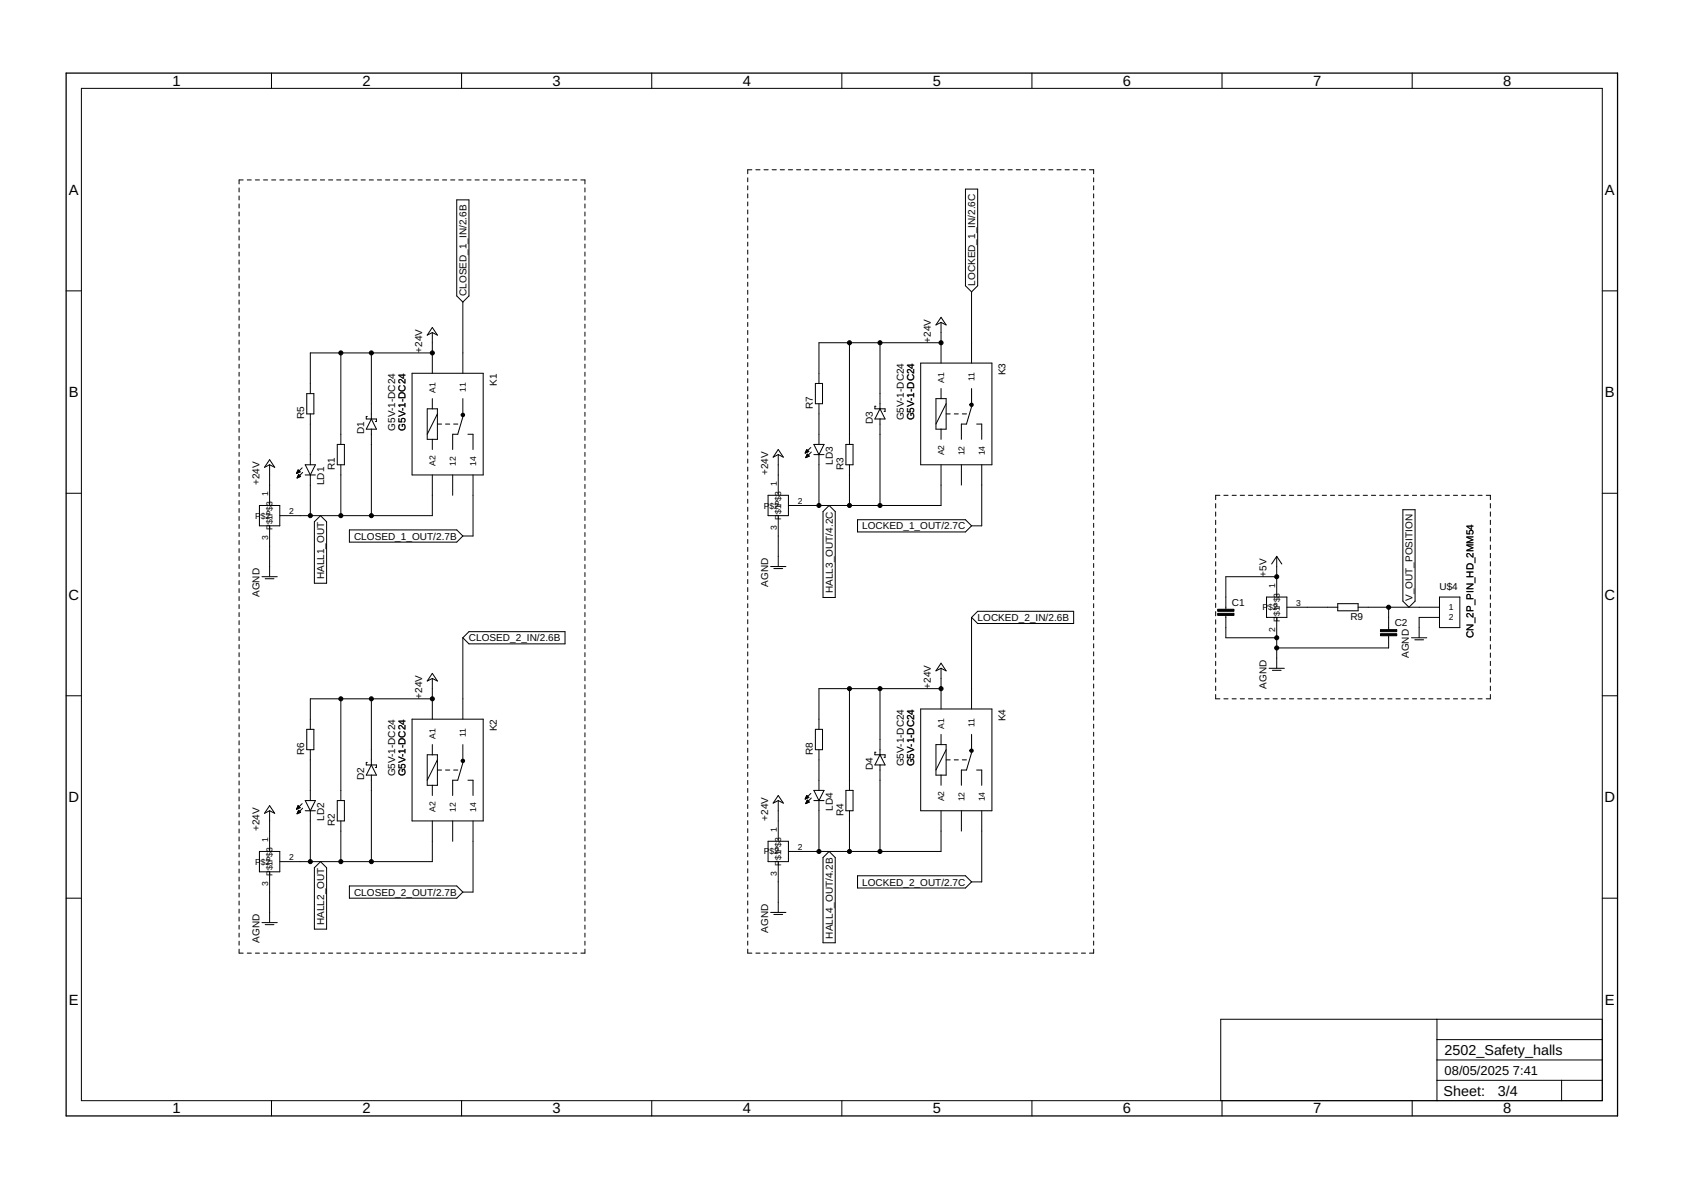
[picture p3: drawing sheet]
<svg xmlns="http://www.w3.org/2000/svg" width="420mm" height="297mm" viewBox="0 0 420 297" stroke-linecap="round" stroke-linejoin="round" font-family="sans-serif">
<g fill="none" stroke="#000" stroke-width=".25">
<path d="M67.8 18.2v3.9M115.2 18.2v3.9M162.7 18.2v3.9M210.2 18.2v3.9M257.6 18.2v3.9M305.1 18.2v3.9M352.6 18.2v3.9M20.3 22.1h379.7v252.6h-379.7zM59.7 46.9v1M59.7 48.9v1M59.7 50.9v1M59.7 52.9v1"/>
<path d="M59.7 54.9v1M59.7 56.9v1M59.7 58.9v1M60.7 44.9h-1v1M61.7 44.9h1M63.8 44.9h1M65.8 44.9h1M67.8 44.9h1M69.8 44.9h1.1M71.9 44.9h1M73.9 44.9h1M75.9 44.9h1.1"/>
<path d="M78 44.9h1M80 44.9h1M82 44.9h1.1M84.1 44.9h1M86.1 44.9h1M88.1 44.9h1.1M90.1 44.9h1.1M92.2 44.9h1M94.2 44.9h1M96.2 44.9h1.1M98.3 44.9h1M100.3 44.9h1"/>
<path d="M102.3 44.9h1.1M104.4 44.9h1M106.4 44.9h1M108.4 44.9h1.1M110.5 44.9h1M112.5 44.9h1M114 49.9h3.1v24l-1.6 1.5-1.5-1.5zM114.5 44.9h1.1M116.6 44.9h1M118.6 44.9h1M120.6 44.9h1.1M122.7 44.9h1"/>
<path d="M124.7 44.9h1M126.7 44.9h1.1M128.8 44.9h1M130.8 44.9h1M132.8 44.9h1M134.9 44.9h1M136.9 44.9h1M138.9 44.9h1M140.9 44.9h1.1M143 44.9h1M145 44.9h1v1M146 46.9v1"/>
<path d="M146 48.9v1M146 50.9v1M146 52.9v1M146 54.9v1M146 56.9v1M146 58.9v1M186.7 44.4v1M186.7 46.4v1M186.7 48.4v1M186.7 50.4v1M186.7 52.4v1M186.7 54.4v1"/>
<path d="M186.7 56.4v1M186.7 58.4v1M187.7 42.4h-1v1M188.7 42.4h1M190.7 42.4h1.1M192.8 42.4h1M194.8 42.4h1M196.8 42.4h1.1M198.9 42.4h1M200.9 42.4h1M202.9 42.4h1.1M205 42.4h1"/>
<path d="M207 42.4h1M209 42.4h1M211.1 42.4h1M213.1 42.4h1M215.1 42.4h1M217.1 42.4h1.1M219.2 42.4h1M221.2 42.4h1M223.2 42.4h1.1M225.3 42.4h1M227.3 42.4h1M229.3 42.4h1.1"/>
<path d="M231.4 42.4h1M233.4 42.4h1M235.4 42.4h1.1M237.4 42.4h1.1M239.5 42.4h1M241 47.2h3.1v24.1l-1.6 1.6-1.5-1.6zM241.5 42.4h1M243.5 42.4h1.1M245.6 42.4h1M247.6 42.4h1M249.6 42.4h1.1M251.7 42.4h1"/>
<path d="M253.7 42.4h1M255.7 42.4h1.1M257.8 42.4h1M259.8 42.4h1M261.8 42.4h1.1M263.9 42.4h1M265.9 42.4h1M267.9 42.4h1.1M270 42.4h1M272 42.4h1v1M273 44.4v1M273 46.4v1"/>
<path d="M273 48.4v1M273 50.4v1M273 52.4v1M273 54.4v1M273 56.4v1M273 58.4v1M16.5 72.6h3.8M59.7 60.9v1M59.7 62.9v1M59.7 64.9v1M59.7 66.9v1M59.7 68.9v1"/>
<path d="M59.7 70.9v1M59.7 72.9v1M59.7 74.9v1M59.7 76.9v1M59.7 78.9v1M115.5 75.4v17.8M146 60.9v1M146 62.9v1M146 64.9v1M146 66.9v1M146 68.9v1M146 70.9v1"/>
<path d="M146 72.9v1M146 74.9v1M146 76.9v1M146 78.9v1M186.7 60.4v1M186.7 62.4v1M186.7 64.4v1M186.7 66.4v1M186.7 68.5v.9M186.7 70.4v1.1M186.7 72.5v1M186.7 74.5v1"/>
<path d="M186.7 76.5v1M186.7 78.5v1M234.9 79.2l1.3 1.9-1.3-.6-1.2 .6zM242.5 72.9v17.7M273 60.4v1M273 62.4v1M273 64.4v1M273 66.4v1M273 68.5v.9M273 70.4v1.1M273 72.5v1M273 74.5v1"/>
<path d="M273 76.5v1M273 78.5v1M400 72.6h3.8M59.7 80.9v1M59.7 82.9v1M59.7 84.9v1M59.7 86.9v1M59.7 88.9v1M59.7 90.9v1M59.7 92.9v1M59.7 94.9v1M59.7 96.9v1"/>
<path d="M59.7 98.9v1M76.6 98.3h1.8v5h-1.8zM85.1 88.1v22.8M92.7 88.1v16.5M102.9 93.2h17.7v25.4h-17.7zM107.9 83v10.2M107.9 99.5v2.5M107.9 81.7l1.3 2-1.3-.7-1.2 .7zM107.9 88.1h-30.4v10.2M115.5 99.5v3.8M146 80.9v1M146 82.9v1"/>
<path d="M146 84.9v1M146 86.9v1M146 88.9v1M146 90.9v1M146 92.9v1M146 94.9v1M146 96.9v1M146 98.9v1M186.7 80.5v1M186.7 82.5v1M186.7 84.5v1M186.7 86.5v1"/>
<path d="M186.7 88.5v1M186.7 90.5v1M186.7 92.5v1M186.7 94.5v1M186.7 96.5v1M186.7 98.5v1M203.6 95.7h1.7v5.1h-1.7zM212.1 85.6v25.3M219.7 85.6v16.4M229.8 90.6h17.8v25.4h-17.8zM233.7 99.5h2.5v7.6h-2.5zM234.9 80.5v10.1"/>
<path d="M234.9 97v2.5M234.9 85.6h-30.5v10.1M242.5 97v3.8M273 80.5v1M273 82.5v1M273 84.5v1M273 86.5v1M273 88.5v1M273 90.5v1M273 92.5v1M273 94.5v1M273 96.5v1"/>
<path d="M273 98.5v1M59.7 100.9v1M59.7 102.9v1M59.7 104.9v1M59.7 106.9v1M59.7 108.9v1M59.7 110.9v1M59.7 112.9v1M59.7 114.9v1M59.7 116.9v1M59.7 118.9v1M67.3 114.7l1.3 1.9-1.3-.6-1.3 .6z"/>
<path d="M67.3 116v10.2M74.1 118.1h.1M74.1 118h.4M74.2 117.9h.5M74.2 117.8h.7M74.2 119.2h.2M74.3 119.1h.4M74.3 117.6h.5M74.3 117.5h.3M74.3 119h.7M74.4 118.9h.6M74.4 117.4h.1"/>
<path d="M74.4 117.3l.5 .5-.9 .4zM74.4 118.7h.4M74.5 118.6h.2M74.5 118.5h.1M74.5 118.4l.6 .5-.9 .4zM75.4 116.8l-1.4 1.4M75.6 117.9l-1.4 1.4M76.2 118.6h2.5M76.2 116h2.5l-1.2 2.6zM77.5 103.3v12.7M77.5 118.6v10.1M84.2 110.9h1.8v5.1h-1.8z"/>
<path d="M85.1 116v12.7M91.7 103.9h-.3v.7h2.6v.6h-.3M92.7 104.6l1.3 2.5h-2.6zM92.7 107.1v21.6M106.7 102h2.5v7.7h-2.5zM107.9 109.7v2.5M107.9 118.6v10.1h-38.1M109.2 105.9h1M109.2 103.3l-2.5 5.1M111.2 105.9h1.1M113 118.6v5M113.3 105.9h1"/>
<path d="M115.5 104.1l-1.2 4.3h-1.3v3.8M116.8 108.4h1.3v3.8M118.1 118.6v15.2h-2.6M146 100.9v1M146 102.9v1M146 104.9v1M146 106.9v1M146 108.9v1M146 110.9v1M146 112.9v1M146 114.9v1M146 116.9v1"/>
<path d="M146 118.9v1M186.7 100.5v1M186.7 102.5v1M186.7 104.5v1.1M186.7 106.6v1M186.7 108.6v1M186.7 110.6v1M186.7 112.6v1M186.7 114.6v1M186.7 116.6v1M186.7 118.6v1M194.3 112.2l1.3 1.9-1.3-.6-1.3 .6z"/>
<path d="M194.3 113.5v10.1M201 113.1h.1M201.1 112.9h.3M201.1 112.8h.6M201.2 112.7h.7M201.2 114.1h.2M201.3 112.6h.5M201.3 114h.4M201.3 112.5h.3M201.3 113.9h.7M201.3 113.8h.7M201.4 112.3h.1"/>
<path d="M201.4 113.7h.4M201.4 113.5h.3M201.5 113.4h.1M201.5 113.3l.5 .6-.9 .3zM201.9 112.7l-.5-.5-.4 .9M201.9 112.7l-.9 .4M202.4 111.7l-1.4 1.4M202.5 112.8l-1.4 1.4M203.2 110.9h2.5l-1.3 2.6zM203.2 113.5h2.5M204.4 100.8v10.1M204.4 113.5v12.7"/>
<path d="M211.2 110.9h1.8v5.1h-1.8zM212.1 116v10.2M218.7 101.4h-.3v.6h2.6v.7h-.3M219.7 102l1.3 2.6h-2.6zM219.7 104.6v21.6M234.9 107.1v2.6M234.9 116v10.2h-38.1M236.2 103.3h1M236.2 100.8l-2.5 5.1M238.2 103.3h1M240 116v5.1M240.2 103.3h1.1"/>
<path d="M242.5 101.5l-1.2 4.4h-1.3v3.8M243.8 105.9h1.3v3.8M245.1 116v15.3h-2.6M273 100.5v1M273 102.5v1M273 104.5v1.1M273 106.6v1M273 108.6v1M273 110.6v1M273 112.6v1M273 114.6v1M273 116.6v1"/>
<path d="M273 118.6v1M16.5 123.1h3.8M59.7 120.9v1M59.7 122.9v1M59.7 124.9v1M59.7 126.9v1M59.7 128.9v1M59.7 130.9v1M59.7 132.9v1M59.7 134.9v1M59.7 136.9v1M59.7 138.9v1"/>
<path d="M64.8 126.2h5v5.1h-5zM67.3 131.3v12.7M78.5 130.2l1.5-1.5 1.5 1.5v15.4h-3zM87.2 132.3h26.8l1.5 1.5-1.5 1.5h-26.8zM146 120.9v1M146 122.9v1M146 124.9v1M146 126.9v1M146 128.9v1M146 130.9v1M146 132.9v1M146 134.9v1"/>
<path d="M146 136.9v1M146 138.9v1M186.7 120.6v1M186.7 122.6v1M186.7 124.6v1M186.7 126.6v1M186.7 128.6v1M186.7 130.6v1M186.7 132.6v1M186.7 134.6v1M186.7 136.6v1M186.7 138.6v1.1"/>
<path d="M191.7 123.6h5.1v5.1h-5.1zM194.3 128.7v12.7M207 126.2l1.5 1.5v21.4h-3v-21.4zM214.1 129.7h26.9l1.5 1.6-1.5 1.5h-26.9zM273 120.6v1M273 122.6v1M273 124.6v1M273 126.6v1M273 128.6v1M273 130.6v1M273 132.6v1M273 134.6v1"/>
<path d="M273 136.6v1M273 138.6v1.1M303.5 125.7v1.1M303.5 127.8v1.1M303.5 129.9v1M303.5 131.9v1.1M303.5 134v1.1M303.5 136.1v1M303.5 138.1v1.1M304.5 123.6h-1v1.1M305.5 123.6h1.1M307.6 123.6h1"/>
<path d="M309.6 123.6h1.1M311.7 123.6h1M313.7 123.6h1.1M315.8 123.6h1M317.8 123.6h1.1M318.7 138.9v10.1M318.7 138.9l1.3 1.9M318.7 138.9l-1.2 1.9M319.9 123.6h1M321.9 123.6h1.1M324 123.6h1M326 123.6h1"/>
<path d="M328 123.6h1.1M330.1 123.6h1.1M332.1 123.6h1.1M334.2 123.6h1M336.2 123.6h1.1M338.3 123.6h1M340.3 123.6h1.1M342.4 123.6h1M344.4 123.6h1.1M346.5 123.6h1M348.5 123.6h1.1M350.2 127.2h3.1v22.9l-1.6 1.5-1.5-1.5z"/>
<path d="M350.6 123.6h1M352.6 123.6h1.1M354.6 123.6h1.1M356.7 123.6h1M358.8 123.6h1M360.8 123.6h1M362.8 123.6h1.1M364.9 123.6h1M366.9 123.6h1.1M369 123.6h1M371 123.6h1.1v1.1M372.1 125.7v1.1"/>
<path d="M372.1 127.8v1.1M372.1 129.9v1M372.1 131.9v1.1M372.1 134v1.1M372.1 136.1v1M372.1 138.1v1.1M400 123.1h3.8M59.7 140.9v1M59.7 142.9v1M59.7 144.9v1M59.7 146.9v1M59.7 148.9v1"/>
<path d="M59.7 150.9v1M59.7 152.9v1M59.7 154.9v1M59.7 156.9v1M59.7 158.9v1M65.4 144h3.8M66.2 144.5h2.2M115.5 159.2v20.3M117.1 157.7h24v3h-24l-1.6-1.5zM146 140.9v1M146 142.9v1M146 144.9v1"/>
<path d="M146 146.9v1M146 148.9v1M146 150.9v1M146 152.9v1M146 154.9v1M146 156.9v1M146 158.9v1M186.7 140.7v.9M186.7 142.7v1M186.7 144.7v1M186.7 146.7v1M186.7 148.7v1"/>
<path d="M186.7 150.7v1M186.7 152.7v1M186.7 154.7v1M186.7 156.7v1M186.7 158.7v1M192.4 141.4h3.8M193.2 141.9h2.2M242.5 154.1v22.9M244.1 152.6h23.9v3h-23.9l-1.6-1.5zM273 140.7v.9M273 142.7v1M273 144.7v1"/>
<path d="M273 146.7v1M273 148.7v1M273 150.7v1M273 152.7v1M273 154.7v1M273 156.7v1M273 158.7v1M303.5 140.2v1.1M303.5 142.3v1.1M303.5 144.4v1M303.5 146.4v1.1M303.5 148.5v1.1"/>
<path d="M303.5 150.6v1M303.5 152.7v1M303.5 154.7v1.1M303.5 156.8v1.1M303.5 158.9v1M306 153.6v5.6h12.7M316.2 149h5.1v5.1h-5.1zM318.7 144h-12.7v8.1M318.7 154.1v12.7M321.3 151.6h12.7M334 150.7h5v1.8h-5zM339 151.6h20.4"/>
<path d="M346.7 151.6v5.6M346.7 158.7v3h-28M352.4 159.2h3.8M353.2 159.7h2.2M359.4 154.1h-5.1v5.1M359.4 149h5v7.7h-5zM372.1 140.2v1.1M372.1 142.3v1.1M372.1 144.4v1M372.1 146.4v1.1M372.1 148.5v1.1M372.1 150.6v1"/>
<path d="M372.1 152.7v1M372.1 154.7v1.1M372.1 156.8v1.1M372.1 158.9v1M16.5 173.7h3.8M59.7 160.9v1M59.7 162.9v1M59.7 164.9v1M59.7 166.9v1M59.7 168.9v1M59.7 170.9v1M59.7 172.9v1"/>
<path d="M59.7 174.9v1M59.7 176.9v1M59.7 178.9v1M85.1 174.4v25.4M92.7 174.4v16.5M102.9 179.5h17.7v25.4h-17.7zM107.9 174.4h-30.4v7.7M107.9 169.4v10.1M107.9 168.1l1.3 1.9-1.3-.6-1.2 .6zM146 160.9v1M146 162.9v1M146 164.9v1"/>
<path d="M146 166.9v1M146 168.9v1M146 170.9v1M146 172.9v1M146 174.9v1M146 176.9v1M146 178.9v1M186.7 160.7v1M186.7 162.7v1M186.7 164.7v1M186.7 166.7v1M186.7 168.7v1"/>
<path d="M186.7 170.7v1M186.7 172.7v1M186.7 174.8v.9M186.7 176.7v1.1M186.7 178.8v1M212.1 171.9v25.4M219.7 171.9v16.5M229.8 177h17.8v25.4h-17.8zM234.9 166.8v10.2M234.9 165.5l1.3 1.9-1.3-.6-1.2 .6zM234.9 171.9h-30.5v10.2M273 160.7v1"/>
<path d="M273 162.7v1M273 164.7v1M273 166.7v1M273 168.7v1M273 170.7v1M273 172.7v1M273 174.8v.9M273 176.7v1.1M273 178.8v1M303.5 160.9v1.1M303.5 163v1.1M303.5 165.1v1"/>
<path d="M303.5 167.2v1M303.5 169.2v1.1M303.5 171.3v1.1M303.5 173.4v1h1M305.5 174.4h1.1M307.6 174.4h1M309.6 174.4h1.1M311.7 174.4h1M313.7 174.4h1.1M315.8 174.4h1M316.8 166.8h3.8M317.6 167.3h2.2"/>
<path d="M317.8 174.4h1.1M319.9 174.4h1M321.9 174.4h1.1M324 174.4h1M326 174.4h1M328 174.4h1.1M330.1 174.4h1.1M332.1 174.4h1.1M334.2 174.4h1M336.2 174.4h1.1M338.3 174.4h1M340.3 174.4h1.1"/>
<path d="M342.4 174.4h1M344.4 174.4h1.1M346.5 174.4h1M348.5 174.4h1.1M350.6 174.4h1M352.6 174.4h1.1M354.6 174.4h1.1M356.7 174.4h1M358.8 174.4h1M360.8 174.4h1M362.8 174.4h1.1M364.9 174.4h1"/>
<path d="M366.9 174.4h1.1M369 174.4h1M372.1 160.9v1.1M372.1 163v1.1M372.1 165.1v1M372.1 167.2v1M372.1 169.2v1.1M372.1 171.3v1.1M372.1 173.4v1h-1.1M400 173.7h3.8M59.7 180.9v1M59.7 182.9v1"/>
<path d="M59.7 184.9v1M59.7 186.9v1M59.7 188.9v1M59.7 190.9v1M59.7 192.9v1M59.7 194.9v1M59.7 196.9v1M59.7 198.9v1M76.2 199.8h2.5l-1.2 2.6zM76.6 182.1h1.8v5h-1.8zM77.5 187.1v12.7M84.2 199.8h1.8v5.1h-1.8z"/>
<path d="M91.7 190.3h-.3v.6h2.6v.7h-.3M92.7 193.5v21.6M92.7 190.9l1.3 2.6h-2.6zM106.7 188.4h2.5v7.6h-2.5zM107.9 185.9v2.5M107.9 196v2.6M109.2 192.2h1M109.2 189.7l-2.5 5.1M111.2 192.2h1.1M113.3 192.2h1M115.5 185.9v3.8M115.5 190.4l-1.2 4.4h-1.3v3.8"/>
<path d="M116.8 194.8h1.3v3.8M146 180.9v1M146 182.9v1M146 184.9v1M146 186.9v1M146 188.9v1M146 190.9v1M146 192.9v1M146 194.9v1M146 196.9v1M146 198.9v1M186.7 180.8v1"/>
<path d="M186.7 182.8v1M186.7 184.8v1M186.7 186.8v1M186.7 188.8v1M186.7 190.8v1M186.7 192.8v1M186.7 194.8v1M186.7 196.8v1M186.7 198.8v1M194.3 199.8v10.2M194.3 198.6l1.3 1.9-1.3-.7-1.3 .7zM201 199.4h.1"/>
<path d="M201.1 199.3h.3M201.1 199.2h.5M201.2 199.1h.7M201.2 198.9h.6M201.3 198.8h.4M201.3 198.7h.2M201.4 198.6l-.4 .9M201.4 198.6l.5 .5-.9 .4M201.4 198.6h.1M201.4 199.9h.3M201.5 199.8h.1M201.5 199.7l.5 .5-.9 .4z"/>
<path d="M202.4 198.1l-1.4 1.4M202.5 199.2l-1.4 1.4M203.2 199.8h2.5M203.2 197.3h2.5l-1.3 2.5zM203.6 182.1h1.7v5h-1.7zM204.4 187.1v10.2M204.4 199.8v12.7M211.2 197.3h1.8v5.1h-1.8zM218.7 187.8h-.3v.6h2.6v.6h-.3M219.7 188.4l1.3 2.5h-2.6zM219.7 190.9v21.6M233.7 185.9h2.5v7.6h-2.5z"/>
<path d="M234.9 183.3v2.6M234.9 193.5v2.5M236.2 189.7h1M236.2 187.1l-2.5 5.1M238.2 189.7h1M240.2 189.7h1.1M242.5 187.9l-1.2 4.3h-1.3v3.8M242.5 183.3v3.8M243.8 192.2h1.3v3.8M273 180.8v1M273 182.8v1M273 184.8v1"/>
<path d="M273 186.8v1M273 188.8v1M273 190.8v1M273 192.8v1M273 194.8v1M273 196.8v1M273 198.8v1M59.7 200.9v1M59.7 202.9v1M59.7 204.9v1M59.7 206.9v1M59.7 208.9v1"/>
<path d="M59.7 210.9v1M59.7 212.9v1M59.7 214.9v1M59.7 216.9v1M59.7 218.9v1M64.8 212.5h5v5.1h-5zM67.3 202.4v10.1M67.3 217.6v12.7M67.3 201.1l1.3 1.9-1.3-.6-1.3 .6zM74 202h.1M74.1 201.8h.3M74.1 201.7h.6"/>
<path d="M74.2 203.1h.2M74.2 201.6h.7M74.3 201.5h.5M74.3 202.9h.4M74.3 201.4h.4M74.3 202.8h.6M74.4 201.2h.1M74.4 202.7h.6M74.4 201.1h.1M74.4 202.6h.5M74.4 201.1l-.4 .9M74.4 201.1l.5 .5-.9 .4"/>
<path d="M74.5 202.4h.2M74.5 202.3h.1M74.5 202.2l.6 .6-.9 .3zM75.4 200.6l-1.4 1.4M75.6 201.7l-1.4 1.4M76.2 202.4h2.5M77.5 202.4v12.7M78.5 216.6l1.5-1.5 1.5 1.5v15.3h-3zM85.1 204.9v10.2M107.9 204.9v10.2h-38.1M113 204.9v5.1M118.1 204.9v17.8h-2.6"/>
<path d="M146 200.9v1M146 202.9v1M146 204.9v1M146 206.9v1M146 208.9v1M146 210.9v1M146 212.9v1M146 214.9v1M146 216.9v1M146 218.9v1M186.7 200.8v1M186.7 202.8v1"/>
<path d="M186.7 204.8v1M186.7 206.8v1M186.7 208.8v1M186.7 210.8v1.1M186.7 212.9v.9M186.7 214.9v1M186.7 216.9v1M186.7 218.9v1M191.7 210h5.1v5.1h-5.1zM194.3 215.1v12.7M201.2 200.5h.1M201.2 200.4h.4"/>
<path d="M201.3 200.3h.6M201.3 200.2h.7M201.4 200h.4M205.5 214.1l1.5-1.6 1.5 1.6v21.2h-3zM212.1 202.4v10.1M214.1 218.6h26.9l1.5 1.5-1.5 1.6h-26.9zM234.9 202.4v10.1h-38.1M240 202.4v5.1M245.1 202.4v17.7h-2.6M273 200.8v1M273 202.8v1M273 204.8v1"/>
<path d="M273 206.8v1M273 208.8v1M273 210.8v1.1M273 212.9v.9M273 214.9v1M273 216.9v1M273 218.9v1M16.5 224.2h3.8M59.7 220.9v1M59.7 222.9v1M59.7 224.9v1M59.7 226.9v1"/>
<path d="M59.7 228.9v1M59.7 230.9v1M59.7 232.9v1M59.7 234.9v1M59.7 236.9v1h1M61.7 237.9h1M63.8 237.9h1M65.4 230.3h3.8M65.8 237.9h1M66.2 230.8h2.2M67.8 237.9h1M69.8 237.9h1.1"/>
<path d="M71.9 237.9h1M73.9 237.9h1M75.9 237.9h1.1M78 237.9h1M80 237.9h1M82 237.9h1.1M84.1 237.9h1M86.1 237.9h1M87.2 221.1h26.8l1.5 1.6-1.5 1.5h-26.8zM88.1 237.9h1.1M90.1 237.9h1.1M92.2 237.9h1"/>
<path d="M94.2 237.9h1M96.2 237.9h1.1M98.3 237.9h1M100.3 237.9h1M102.3 237.9h1.1M104.4 237.9h1M106.4 237.9h1M108.4 237.9h1.1M110.5 237.9h1M112.5 237.9h1M114.5 237.9h1.1M116.6 237.9h1"/>
<path d="M118.6 237.9h1M120.6 237.9h1.1M122.7 237.9h1M124.7 237.9h1M126.7 237.9h1.1M128.8 237.9h1M130.8 237.9h1M132.8 237.9h1M134.9 237.9h1M136.9 237.9h1M138.9 237.9h1M140.9 237.9h1.1"/>
<path d="M143 237.9h1M146 220.9v1M146 222.9v1M146 224.9v1M146 226.9v1M146 228.9v1M146 230.9v1M146 232.9v1M146 234.9v1M146 236.9v1h-1M186.7 236.9v1h1M186.7 220.9v1"/>
<path d="M186.7 222.9v1M186.7 224.9v1M186.7 226.9v1M186.7 228.9v1M186.7 230.9v1M186.7 232.9v1M186.7 234.9v1M188.7 237.9h1M190.7 237.9h1.1M192.4 227.8h3.8M192.8 237.9h1M193.2 228.3h2.2"/>
<path d="M194.8 237.9h1M196.8 237.9h1.1M198.9 237.9h1M200.9 237.9h1M202.9 237.9h1.1M205 237.9h1M207 237.9h1M209 237.9h1M211.1 237.9h1M213.1 237.9h1M215.1 237.9h1M217.1 237.9h1.1"/>
<path d="M219.2 237.9h1M221.2 237.9h1M223.2 237.9h1.1M225.3 237.9h1M227.3 237.9h1M229.3 237.9h1.1M231.4 237.9h1M233.4 237.9h1M235.4 237.9h1.1M237.4 237.9h1.1M239.5 237.9h1M241.5 237.9h1"/>
<path d="M243.5 237.9h1.1M245.6 237.9h1M247.6 237.9h1M249.6 237.9h1.1M251.7 237.9h1M253.7 237.9h1M255.7 237.9h1.1M257.8 237.9h1M259.8 237.9h1M261.8 237.9h1.1M263.9 237.9h1M265.9 237.9h1"/>
<path d="M267.9 237.9h1.1M270 237.9h1M273 236.9v1h-1M273 220.9v1M273 222.9v1M273 224.9v1M273 226.9v1M273 228.9v1M273 230.9v1M273 232.9v1M273 234.9v1M400 224.2h3.8"/>
<path d="M358.7 254.4v20.3M358.7 259.5h41.3M400 254.4h-95.2v20.3M67.8 274.7v3.9M115.2 274.7v3.9M162.7 274.7v3.9M210.2 274.7v3.9M257.6 274.7v3.9M305.1 274.7v3.9M352.6 274.7v3.9M358.7 269.7h41.3M358.7 264.6h41.3"/>
<path d="M389.8 269.7v5"/>
</g>
<path d="M16.5 18.2h387.3v260.4h-387.3z" fill="none" stroke="#000" stroke-width=".32"/>
<g fill="#000" stroke="#000" stroke-width=".25">
<path d="M115.2 103.4a.43 .43 0 0 1 .7-.1 .43 .43 0 0 1-.2 .7 .43 .43 0 0 1-.6-.4l.4-.2 .2 .3-.6-.1z" fill-rule="evenodd"/>
<path d="M242.2 100.8a.42 .42 0 0 1 .7-.1 .42 .42 0 0 1-.2 .7 .42 .42 0 0 1-.6-.4l.4-.1 .2 .1-.2 .2-.4-.2z" fill-rule="evenodd"/>
<path d="M115.3 189.5a.43 .43 0 0 1 .7 .3 .43 .43 0 0 1-.4 .5 .43 .43 0 0 1-.5-.4l.4-.1 .2 .2-.6-.1z" fill-rule="evenodd"/>
<path d="M242.2 187.2a.42 .42 0 0 1 .7-.1 .42 .42 0 0 1-.2 .7 .42 .42 0 0 1-.6-.4l.4-.2 .2 .2-.2 .1-.4-.1z" fill-rule="evenodd"/>
<circle cx="85.1" cy="88.1" r=".51"/>
<circle cx="92.7" cy="88.1" r=".51"/>
<circle cx="107.9" cy="88.1" r=".51"/>
<circle cx="212.1" cy="85.6" r=".51"/>
<circle cx="219.7" cy="85.6" r=".51"/>
<circle cx="234.9" cy="85.6" r=".51"/>
<circle cx="77.5" cy="128.7" r=".51"/>
<circle cx="85.1" cy="128.7" r=".51"/>
<circle cx="92.7" cy="128.7" r=".51"/>
<circle cx="204.4" cy="126.2" r=".51"/>
<circle cx="212.1" cy="126.2" r=".51"/>
<circle cx="219.7" cy="126.2" r=".51"/>
<circle cx="318.7" cy="144" r=".51"/>
<circle cx="318.7" cy="159.2" r=".51"/>
<circle cx="346.7" cy="151.6" r=".51"/>
<circle cx="85.1" cy="174.4" r=".51"/>
<circle cx="92.7" cy="174.4" r=".51"/>
<circle cx="107.9" cy="174.4" r=".51"/>
<circle cx="212.1" cy="171.9" r=".51"/>
<circle cx="219.7" cy="171.9" r=".51"/>
<circle cx="234.9" cy="171.9" r=".51"/>
<circle cx="318.7" cy="161.7" r=".51"/>
<circle cx="77.5" cy="215.1" r=".51"/>
<circle cx="85.1" cy="215.1" r=".51"/>
<circle cx="92.7" cy="215.1" r=".51"/>
<circle cx="204.4" cy="212.5" r=".51"/>
<circle cx="212.1" cy="212.5" r=".51"/>
<circle cx="219.7" cy="212.5" r=".51"/>
</g>
<path d="M304 153.1h4.1v.5h-4.1zM304 152.1h4.1v.5h-4.1zM344.6 158.2h4.1v.5h-4.1zM344.6 157.2h4.1v.5h-4.1z" fill="#000" stroke="#000" stroke-width=".25"/>
<g font-size="3.7">
<text x="43" y="21.4">1</text>
<text x="90.5" y="21.4">2</text>
<text x="138" y="21.4">3</text>
<text x="185.4" y="21.4">4</text>
<text x="232.9" y="21.4">5</text>
<text x="280.3" y="21.4">6</text>
<text x="327.8" y="21.4">7</text>
<text x="375.3" y="21.4">8</text>
<text x="17.2" y="48.6">A</text>
<text x="400.7" y="48.6">A</text>
<text x="17.2" y="99.2">B</text>
<text x="400.7" y="99.2">B</text>
<text x="17.1" y="149.7">C</text>
<text x="400.6" y="149.7">C</text>
<text x="17.1" y="200.2">D</text>
<text x="400.6" y="200.2">D</text>
<text x="17.2" y="250.8">E</text>
<text x="400.7" y="250.8">E</text>
<text x="43" y="277.9">1</text>
<text x="90.5" y="277.9">2</text>
<text x="138" y="277.9">3</text>
<text x="185.4" y="277.9">4</text>
<text x="232.9" y="277.9">5</text>
<text x="280.3" y="277.9">6</text>
<text x="327.8" y="277.9">7</text>
<text x="375.3" y="277.9">8</text>
</g>
<g font-size="3.6">
<text x="360.6" y="263.3">2502_Safety_halls</text>
<text x="360.4" y="273.6">Sheet:</text>
<text x="374" y="273.5">3/4</text>
</g>
<g font-size="3.2">
<text x="360.6" y="268.4">08/05/2025</text>
<text x="377.7" y="268.4">7:41</text>
</g>
<g font-size="2.5">
<text x="243.4" y="71.3" transform="rotate(-90 243.4 71.3)">LOCKED_1_IN/2.6C</text>
<text x="116.4" y="73.9" transform="rotate(-90 116.4 73.9)">CLOSED_1_IN/2.6B</text>
<text x="105.4" y="88.1" transform="rotate(-90 105.4 88.1)">+24V</text>
<text x="232.4" y="85.5" transform="rotate(-90 232.4 85.5)">+24V</text>
<text x="251.1" y="93.7" transform="rotate(-90 251.1 93.7)">K3</text>
<text x="124.1" y="96.2" transform="rotate(-90 124.1 96.2)">K1</text>
<text x="76" y="104.6" transform="rotate(-90 76 104.6)">R5</text>
<text x="98.7" y="107.5" transform="rotate(-90 98.7 107.5)">G5V-1-DC24</text>
<text x="101.2" y="107.5" transform="rotate(-90 101.2 107.5)">G5V-1-DC24</text>
<text x="202.9" y="102.1" transform="rotate(-90 202.9 102.1)">R7</text>
<text x="217.9" y="105.9" transform="rotate(-90 217.9 105.9)">D3</text>
<text x="225.7" y="104.9" transform="rotate(-90 225.7 104.9)">G5V-1-DC24</text>
<text x="228.2" y="104.9" transform="rotate(-90 228.2 104.9)">G5V-1-DC24</text>
<text x="90.9" y="108.4" transform="rotate(-90 90.9 108.4)">D1</text>
<text x="83.6" y="117.3" transform="rotate(-90 83.6 117.3)">R1</text>
<text x="191.7" y="118.6" transform="rotate(-90 191.7 118.6)">+24V</text>
<text x="207.9" y="116" transform="rotate(-90 207.9 116)">LD3</text>
<text x="210.6" y="117.3" transform="rotate(-90 210.6 117.3)">R3</text>
<text x="64.8" y="121.1" transform="rotate(-90 64.8 121.1)">+24V</text>
<text x="80.9" y="121.1" transform="rotate(-90 80.9 121.1)">LD1</text>
<text x="88.4" y="134.7">CLOSED_1_OUT/2.7B</text>
<text x="215.3" y="132.1">LOCKED_1_OUT/2.7C</text>
<text x="316.2" y="144" transform="rotate(-90 316.2 144)">+5V</text>
<text x="64.8" y="149" transform="rotate(-90 64.8 149)">AGND</text>
<text x="80.9" y="144.6" transform="rotate(-90 80.9 144.6)">HALL1_OUT</text>
<text x="191.7" y="146.5" transform="rotate(-90 191.7 146.5)">AGND</text>
<text x="207.9" y="148" transform="rotate(-90 207.9 148)">HALL3_OUT/4.2C</text>
<text x="359.4" y="147.4">U$4</text>
<text x="244.1" y="155">LOCKED_2_IN/2.6B</text>
<text x="307.6" y="151.2">C1</text>
<text x="337.1" y="154.9">R9</text>
<text x="352.6" y="150.1" transform="rotate(-90 352.6 150.1)">V_OUT_POSITION</text>
<text x="117.1" y="160.1">CLOSED_2_IN/2.6B</text>
<text x="348.2" y="156.3">C2</text>
<text x="367.9" y="159.2" transform="rotate(-90 367.9 159.2)">CN_2P_PIN_HD_2MM54</text>
<text x="351.8" y="164.3" transform="rotate(-90 351.8 164.3)">AGND</text>
<text x="232.4" y="171.9" transform="rotate(-90 232.4 171.9)">+24V</text>
<text x="316.2" y="171.9" transform="rotate(-90 316.2 171.9)">AGND</text>
<text x="105.4" y="174.4" transform="rotate(-90 105.4 174.4)">+24V</text>
<text x="124.1" y="182.6" transform="rotate(-90 124.1 182.6)">K2</text>
<text x="251.1" y="180" transform="rotate(-90 251.1 180)">K4</text>
<text x="76" y="188.4" transform="rotate(-90 76 188.4)">R6</text>
<text x="202.9" y="188.4" transform="rotate(-90 202.9 188.4)">R8</text>
<text x="225.7" y="191.3" transform="rotate(-90 225.7 191.3)">G5V-1-DC24</text>
<text x="228.2" y="191.3" transform="rotate(-90 228.2 191.3)">G5V-1-DC24</text>
<text x="90.9" y="194.7" transform="rotate(-90 90.9 194.7)">D2</text>
<text x="98.7" y="193.8" transform="rotate(-90 98.7 193.8)">G5V-1-DC24</text>
<text x="101.2" y="193.8" transform="rotate(-90 101.2 193.8)">G5V-1-DC24</text>
<text x="217.9" y="192.2" transform="rotate(-90 217.9 192.2)">D4</text>
<text x="207.9" y="202.4" transform="rotate(-90 207.9 202.4)">LD4</text>
<text x="210.6" y="203.6" transform="rotate(-90 210.6 203.6)">R4</text>
<text x="64.8" y="207.4" transform="rotate(-90 64.8 207.4)">+24V</text>
<text x="80.9" y="204.9" transform="rotate(-90 80.9 204.9)">LD2</text>
<text x="83.6" y="206.2" transform="rotate(-90 83.6 206.2)">R2</text>
<text x="191.7" y="204.9" transform="rotate(-90 191.7 204.9)">+24V</text>
<text x="215.3" y="221">LOCKED_2_OUT/2.7C</text>
<text x="88.4" y="223.6">CLOSED_2_OUT/2.7B</text>
<text x="80.9" y="230.9" transform="rotate(-90 80.9 230.9)">HALL2_OUT</text>
<text x="191.7" y="232.8" transform="rotate(-90 191.7 232.8)">AGND</text>
<text x="64.8" y="235.4" transform="rotate(-90 64.8 235.4)">AGND</text>
<text x="207.9" y="234.3" transform="rotate(-90 207.9 234.3)">HALL4_OUT/4.2B</text>
</g>
<g font-size="2.1">
<text x="235.7" y="95.6" transform="rotate(-90 235.7 95.6)">A1</text>
<text x="243.3" y="95.2" transform="rotate(-90 243.3 95.2)">11</text>
<text x="108.7" y="98.1" transform="rotate(-90 108.7 98.1)">A1</text>
<text x="116.3" y="97.7" transform="rotate(-90 116.3 97.7)">11</text>
<text x="235.7" y="113.7" transform="rotate(-90 235.7 113.7)">A2</text>
<text x="240.8" y="113.7" transform="rotate(-90 240.8 113.7)">12</text>
<text x="245.8" y="113.7" transform="rotate(-90 245.8 113.7)">14</text>
<text x="108.7" y="116.2" transform="rotate(-90 108.7 116.2)">A2</text>
<text x="113.8" y="116.2" transform="rotate(-90 113.8 116.2)">12</text>
<text x="118.9" y="116.2" transform="rotate(-90 118.9 116.2)">14</text>
<text x="66.9" y="123.8" transform="rotate(-90 66.9 123.8)">1</text>
<text x="193.9" y="121.3" transform="rotate(-90 193.9 121.3)">1</text>
<text x="199.2" y="125.8">2</text>
<text x="63.7" y="129.5">P</text>
<text x="65.1" y="129.5">$2</text>
<text x="68.1" y="130.9" transform="rotate(-90 68.1 130.9)">$1P$3</text>
<text x="72.2" y="128.4">2</text>
<text x="190.7" y="126.9">P</text>
<text x="192.1" y="126.9">$2</text>
<text x="195.1" y="129.8" transform="rotate(-90 195.1 129.8)">P</text>
<text x="195.1" y="128.3" transform="rotate(-90 195.1 128.3)">$1P$3</text>
<text x="66.9" y="134.8" transform="rotate(-90 66.9 134.8)">3</text>
<text x="68.1" y="132.3" transform="rotate(-90 68.1 132.3)">P</text>
<text x="193.9" y="132.2" transform="rotate(-90 193.9 132.2)">3</text>
<text x="318.4" y="146.7" transform="rotate(-90 318.4 146.7)">1</text>
<text x="315.1" y="152.3">P</text>
<text x="316.6" y="152.3">$2</text>
<text x="319.5" y="155.2" transform="rotate(-90 319.5 155.2)">P</text>
<text x="319.5" y="153.7" transform="rotate(-90 319.5 153.7)">$1P$3</text>
<text x="323.6" y="151.2">3</text>
<text x="361.7" y="152.3">1</text>
<text x="361.7" y="154.9">2</text>
<text x="318.4" y="157.6" transform="rotate(-90 318.4 157.6)">2</text>
<text x="108.7" y="184.5" transform="rotate(-90 108.7 184.5)">A1</text>
<text x="116.3" y="184.1" transform="rotate(-90 116.3 184.1)">11</text>
<text x="235.7" y="181.9" transform="rotate(-90 235.7 181.9)">A1</text>
<text x="243.3" y="181.5" transform="rotate(-90 243.3 181.5)">11</text>
<text x="108.7" y="202.6" transform="rotate(-90 108.7 202.6)">A2</text>
<text x="113.8" y="202.6" transform="rotate(-90 113.8 202.6)">12</text>
<text x="118.9" y="202.6" transform="rotate(-90 118.9 202.6)">14</text>
<text x="235.7" y="200" transform="rotate(-90 235.7 200)">A2</text>
<text x="240.8" y="200" transform="rotate(-90 240.8 200)">12</text>
<text x="245.8" y="200" transform="rotate(-90 245.8 200)">14</text>
<text x="193.9" y="207.6" transform="rotate(-90 193.9 207.6)">1</text>
<text x="63.7" y="215.8">P</text>
<text x="65.1" y="215.8">$2</text>
<text x="66.9" y="210.2" transform="rotate(-90 66.9 210.2)">1</text>
<text x="72.2" y="214.7">2</text>
<text x="190.7" y="213.3">P</text>
<text x="192.1" y="213.3">$2</text>
<text x="195.1" y="214.7" transform="rotate(-90 195.1 214.7)">$1P$3</text>
<text x="199.2" y="212.2">2</text>
<text x="66.9" y="221.1" transform="rotate(-90 66.9 221.1)">3</text>
<text x="68.1" y="218.7" transform="rotate(-90 68.1 218.7)">P</text>
<text x="68.1" y="217.2" transform="rotate(-90 68.1 217.2)">$1P$3</text>
<text x="193.9" y="218.6" transform="rotate(-90 193.9 218.6)">3</text>
<text x="195.1" y="216.1" transform="rotate(-90 195.1 216.1)">P</text>
</g>
</svg>
